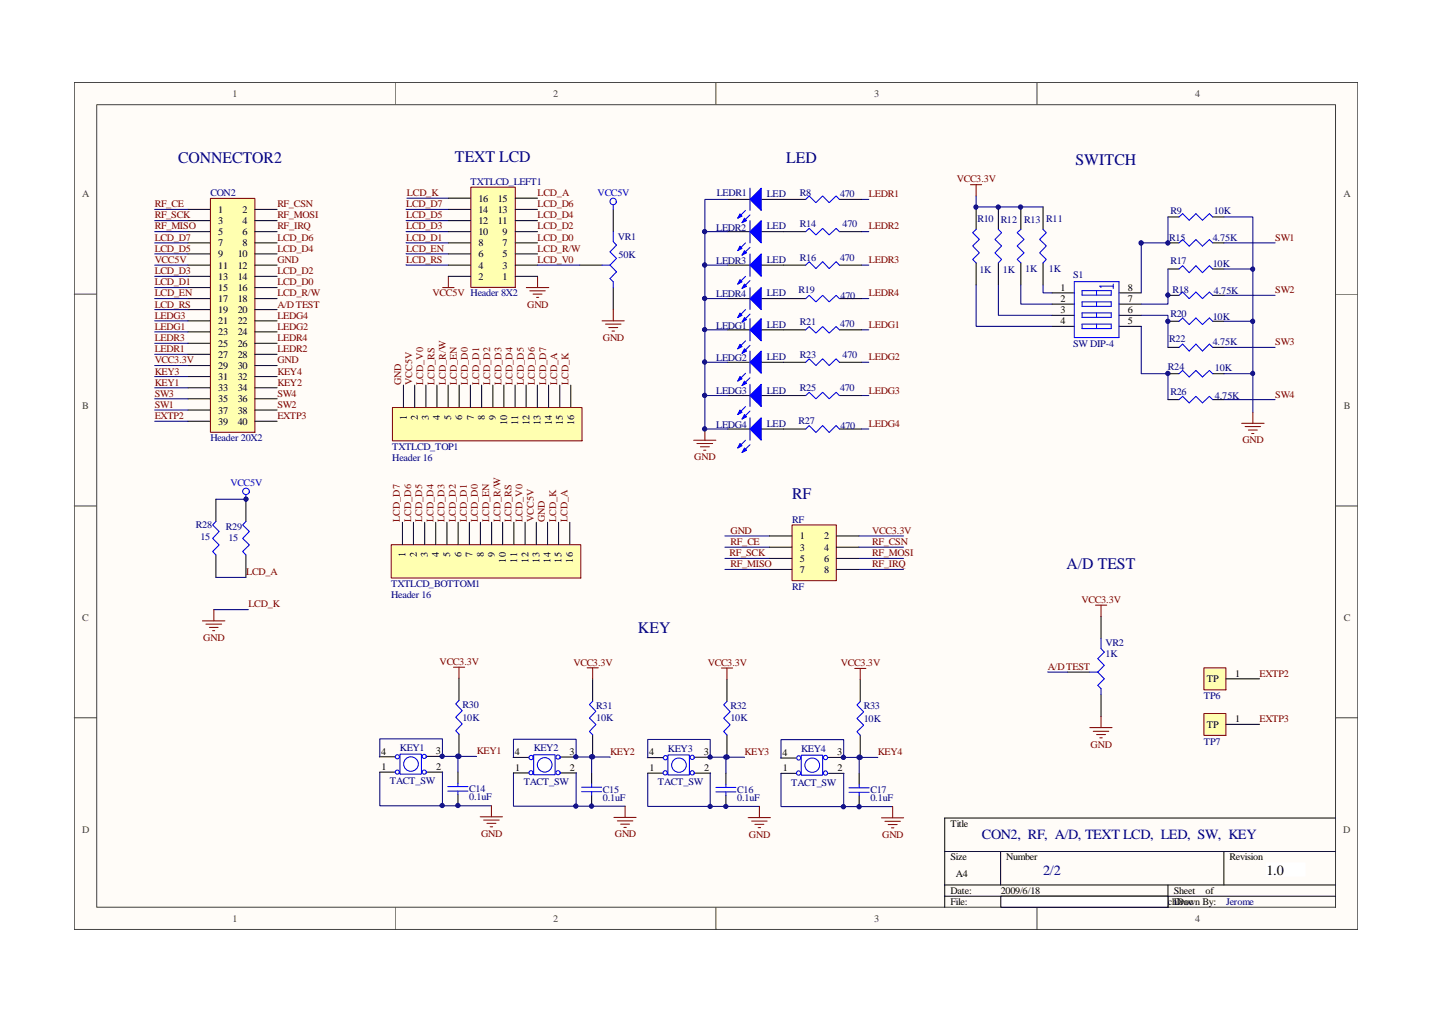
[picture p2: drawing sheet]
<svg xmlns="http://www.w3.org/2000/svg" width="297mm" height="210mm" viewBox="0 0 297 210" stroke-linecap="round" stroke-linejoin="round" font-family="sans-serif">
<path d="M15.4 17.1h266.2v175.7h-266.2z" fill="#fffcf8"/>
<path d="M15.4 17.1h266.2v175.7h-266.2z" fill="none" stroke="#404040" stroke-width=".21"/>
<path d="M20.1 21.8h256.9v166.4h-256.9z" fill="#fffcf8"/>
<g fill="none" stroke="#404040" stroke-width=".21">
<path d="M82 17.1v4.6M148.5 17.1v4.6M215.1 17.1v4.6M20.1 21.7h256.9v166.5h-256.9zM15.4 61h4.6M277 61h4.6M15.4 104.9h4.6M277 104.9h4.6M15.4 148.9h4.6M277 148.9h4.6M82 188.2v4.6M148.5 188.2v4.6"/>
<path d="M215.1 188.2v4.6"/>
</g>
<path d="M196 176.6h81M207.6 176.6v7M253.9 176.6v7M277 169.7h-81v18.5M196 183.6h81M196 185.9h81M242.3 183.6v4.6" fill="none" stroke="#000" stroke-width=".21"/>
<path d="M43.7 41.2h9.2v48.5h-9.2z" fill="#ffffb0"/>
<path d="M43.6 41.1h9.3v48.6h-9.3z" fill="none" stroke="#800000" stroke-width=".21"/>
<g fill="none" stroke="#000" stroke-width=".21">
<path d="M39 43.4h4.6M39 45.8h4.6M39 48h4.6M39 50.4h4.6M39 52.7h4.6M39 55h4.6M39 57.3h4.6M39 59.6h4.6M52.9 43.4h4.6M52.9 45.8h4.6M52.9 48h4.6M52.9 50.4h4.6"/>
<path d="M52.9 52.7h4.6M52.9 55h4.6M52.9 57.3h4.6M52.9 59.6h4.6M39 61.9h4.6M39 64.2h4.6M39 66.5h4.6M39 68.8h4.6M39 71.2h4.6M39 73.5h4.6M39 75.8h4.6M39 78.1h4.6"/>
<path d="M52.9 61.9h4.6M52.9 64.2h4.6M52.9 66.5h4.6M52.9 68.8h4.6M52.9 71.2h4.6M52.9 73.5h4.6M52.9 75.8h4.6M52.9 78.1h4.6M39 80.4h4.6M39 82.7h4.6M39 85h4.6M39 87.4h4.6"/>
<path d="M52.9 80.4h4.6M52.9 82.7h4.6M52.9 85h4.6M52.9 87.4h4.6M95.2 140.7v4.6M95.2 152.3v4.6M95 160.1v2.4M95 164.8v2.3"/>
</g>
<path d="M95.2 145.3l-.7 .7 1.4 1.4-1.4 1.4 1.4 1.4-1.4 1.4 .7 .7M92.9 163.2h4.2M92.9 164.1h4.2M95 162.5v.7M95 164.1v.7" fill="none" stroke="#00f" stroke-width=".21"/>
<path d="M78.8 160.1v7h23.1" fill="none" stroke="#000080" stroke-width=".21"/>
<path d="M83 156.4h4.4v4.2h-4.4z" fill-rule="evenodd" fill="#fff"/>
<g fill="none" stroke="#00f" stroke-width=".21">
<path d="M82.8 157a.42 .42 0 0 0-.6-.4 .42 .42 0 0 0 0 .8 .42 .42 0 0 0 .6-.4M83 156.4h4.4v4.2h-4.4zM88.4 156.9h.1M82.8 160.1h.1M88.4 160.1h.1"/>
<circle cx="88" cy="156.9" r=".44"/>
<circle cx="82.4" cy="160.1" r=".43"/>
<circle cx="88" cy="160.1" r=".44"/>
</g>
<path d="M78.7 157h3.2M88.5 156.9h3.3M78.8 160.1h3.2M88.6 160.1h3.2" fill="none" stroke="#000" stroke-width=".21"/>
<circle cx="85.3" cy="158.5" r="1.52" fill="#fff"/>
<g fill="none" stroke="#00f" stroke-width=".21">
<path d="M122.9 145.5l-.6 .6 1.3 1.4-1.3 1.4 1.3 1.4-1.3 1.4 .6 .7M120.6 163.3h4.2M120.6 164.2h4.2M122.7 162.6v.7M122.7 164.2v.7"/>
<circle cx="85.3" cy="158.5" r="1.52"/>
</g>
<path d="M95 156.9h-3.2v-3.7h-13l-.1 3.8M98.8 156.9h-3.8v3.2M91.8 160.1v7M106.5 160.3v6.9h23.2" fill="none" stroke="#000080" stroke-width=".21"/>
<path d="M122.9 140.8v4.7M122.9 152.4v4.6M122.7 160.3v2.3M122.7 164.9v2.3" fill="none" stroke="#000" stroke-width=".21"/>
<path d="M110.7 156.5h4.4v4.2h-4.4z" fill-rule="evenodd" fill="#fff"/>
<g fill="none" stroke="#00f" stroke-width=".21">
<path d="M110.6 157.1h.1M110.7 156.5h4.4v4.2h-4.4zM116.2 157.1h.1M110.6 160.3h.1M116.2 160.3h.1"/>
<circle cx="110.2" cy="157.1" r=".44"/>
<circle cx="115.8" cy="157" r=".44"/>
<circle cx="110.1" cy="160.3" r=".43"/>
<circle cx="115.8" cy="160.3" r=".44"/>
</g>
<path d="M106.5 157.1h3.1M116.2 157h3.3M106.5 160.3h3.2M116.4 160.3h3.1" fill="none" stroke="#000" stroke-width=".21"/>
<circle cx="113" cy="158.6" r="1.51" fill="#fff"/>
<g fill="none" stroke="#00f" stroke-width=".21">
<path d="M150.8 145.5l-.7 .7 1.4 1.4-1.4 1.4 1.4 1.3-1.4 1.4 .7 .7M148.5 163.3h4.2M148.5 164.3h4.2M150.6 162.6v.7M150.6 164.3v.7"/>
<circle cx="113" cy="158.6" r="1.51"/>
</g>
<path d="M122.7 157h-3.2v-3.7h-13v3.8M126.6 157.1l-3.9-.1v3.3M119.5 160.3v6.9M134.4 160.4v6.9h23.1" fill="none" stroke="#000080" stroke-width=".21"/>
<path d="M150.8 140.9v4.6M150.8 152.4v4.7M150.6 160.4v2.2M150.6 165v2.3" fill="none" stroke="#000" stroke-width=".21"/>
<path d="M138.6 156.6h4.4v4.1h-4.4z" fill-rule="evenodd" fill="#fff"/>
<g fill="none" stroke="#00f" stroke-width=".21">
<path d="M138.4 157.2a.44 .44 0 0 1-.5 .4 .44 .44 0 0 1-.3-.5 .44 .44 0 0 1 .4-.4l.4 .3 .1 .2M138.6 156.6h4.4v4.1h-4.4zM144 157.1h.1M138.4 160.3h.1M144 160.3h.1"/>
<circle cx="143.6" cy="157.1" r=".44"/>
<circle cx="138" cy="160.3" r=".44"/>
<circle cx="143.6" cy="160.3" r=".44"/>
</g>
<path d="M134.3 157.1h3.2M144.1 157.1h3.2M134.4 160.4h3.1M144.2 160.4h3.2" fill="none" stroke="#000" stroke-width=".21"/>
<circle cx="140.9" cy="158.7" r="1.5" fill="#fff"/>
<g fill="none" stroke="#00f" stroke-width=".21">
<path d="M178.4 145.5l-.6 .7 1.4 1.5-1.4 1.3 1.4 1.4-1.4 1.4 .6 .7M176.1 163.4h4.2M176.1 164.3h4.2M178.2 162.7v.7M178.2 164.3v.7"/>
<circle cx="140.9" cy="158.7" r="1.5"/>
</g>
<path d="M150.6 157.1h-3.3v-3.7h-12.9l-.1 3.7M154.4 157.1h-3.8v3.3M147.4 160.4l-.1 6.9M162 160.4v6.9h23.2" fill="none" stroke="#000080" stroke-width=".21"/>
<path d="M178.4 140.9v4.6M178.4 152.5v4.6M178.2 160.4v2.3M178.2 165v2.3" fill="none" stroke="#000" stroke-width=".21"/>
<path d="M166.2 156.6h4.4v4.2h-4.4z" fill-rule="evenodd" fill="#fff"/>
<g fill="none" stroke="#00f" stroke-width=".21">
<path d="M166.1 157.2h.1M166.2 156.6h4.4v4.2h-4.4zM171.7 157.1h.1M166.1 160.4h.1M171.7 160.4h.1"/>
<circle cx="165.6" cy="157.2" r=".43"/>
<circle cx="171.2" cy="157.1" r=".44"/>
<circle cx="165.6" cy="160.3" r=".44"/>
<circle cx="171.2" cy="160.3" r=".44"/>
</g>
<path d="M162 157.2h3.1M171.8 157.1h3.2M162 160.4h3.2M171.9 160.4h3.1" fill="none" stroke="#000" stroke-width=".21"/>
<circle cx="168.5" cy="158.7" r="1.51" fill="#fff"/>
<g fill="none" stroke="#00f" stroke-width=".21">
<path d="M124.9 55h1.6M126.5 55l1.4 1.4-1.4 1.4 .7 .7v1.1M127.2 42.5v.9M127.2 48v2.1l.7 .7-1.4 1.4 1.4 1.4-1.4 1.4M127.8 41.8h.1M167.1 41.4l.7-.8 1.4 1.4 1.4-1.4 1.4 1.4 1.4-1.4 .7 .8M167.1 48l.7-.6 1.4 1.3 1.4-1.3 1.4 1.3 1.4-1.3 .7 .6M167.1 55l.7-.7 1.4 1.4 1.4-1.4 1.4 1.4 1.4-1.4 .7 .7M202.5 47.6l-.7 .7 1.4 1.4-1.4 1.3 1.4 1.5-1.4 1.3 .7 .7M207.1 47.6l.7 .7-1.4 1.4 1.4 1.3-1.4 1.5 1.4 1.3-.7 .7M211.7 47.6l-.7 .7 1.4 1.4-1.4 1.3 1.4 1.5-1.4 1.3 .7 .7M216.4 47.6l.6 .7-1.4 1.4 1.4 1.3-1.4 1.5 1.4 1.3-.6 .7"/>
<path d="M222.8 58.4h9.3v11.6h-9.3zM230.9 59.4h-2.8l.3 .2M230.9 58.9v.9M244.6 45l.7-.7 1.4 1.4 1.4-1.4 1.3 1.4 1.5-1.4 .6 .7M244.6 55.8l.7-.7 1.4 1.5 1.4-1.5 1.3 1.5 1.5-1.5 .6 .7M244.6 50.4l.7-.7 1.4 1.4 1.4-1.4 1.3 1.4 1.5-1.4 .6 .7M167.1 61.9l.7-.6 1.4 1.3 1.4-1.3 1.4 1.3 1.4-1.3 .7 .6M167.1 68.4l.7-.7 1.4 1.4 1.4-1.4 1.4 1.4 1.4-1.4 .7 .7M167.1 75.1l.7-.7 1.4 1.4 1.4-1.4 1.4 1.4 1.4-1.4 .7 .7M224.4 60.3h6.1v.9h-6.1zM224.4 62.6h6.1v.9h-6.1zM224.4 64.9h6.1v.9h-6.1z"/>
<path d="M224.4 67.2h6.1v1h-6.1zM227.5 60.3v.9M227.5 62.6v.9M227.5 64.9v.9M227.5 67.2v1M244.6 77.5l.7-.7 1.4 1.4 1.4-1.4 1.3 1.4 1.5-1.4 .6 .7M244.6 72.1l.7-.7 1.4 1.4 1.4-1.4 1.3 1.4 1.5-1.4 .6 .7M244.6 66.6l.7-.6 1.4 1.3 1.4-1.3 1.3 1.3 1.5-1.3 .6 .6M244.6 61.3l.7-.7 1.4 1.3 1.4-1.3 1.3 1.3 1.5-1.3 .6 .7M167.1 82l.7-.6 1.4 1.3 1.4-1.3 1.4 1.3 1.4-1.3 .7 .6M167.1 89l.7-.7 1.4 1.4 1.4-1.4 1.4 1.4 1.4-1.4 .7 .7M244.6 82.9l.7-.7 1.4 1.4 1.4-1.4 1.3 1.4 1.5-1.4 .6 .7"/>
<path d="M226.1 139.4h1.6M227.7 139.4l1.4 1.4-1.4 1.4 .7 .6v1.2M228.4 132.5v2l.7 .8-1.4 1.3 1.4 1.4-1.4 1.4"/>
<circle cx="127.2" cy="41.8" r=".67"/>
<circle cx="168.5" cy="158.7" r="1.51"/>
</g>
<g fill="none" stroke="#000080" stroke-width=".21">
<path d="M32.1 55h6.9M32.1 43.4h6.9M32.1 45.8h6.9M32.1 48h6.9M32.1 50.4h6.9M32.1 52.7h6.9M32.1 57.3h6.9M32.1 59.6h6.9M84.2 45.7l8.8 .1M84.2 48h8.8M84.2 50.3l8.8 .1M84.2 52.6l8.8 .1"/>
<path d="M84.2 54.9l8.8 .1M178.7 55h1.5M178.7 48h1.5M178.7 41.4h1.5M202.5 40.6v2.3h13.9M32.1 75.8h6.9M32.1 71.2h6.9M32.1 73.5h6.9M32.1 78.1h6.9M32.1 61.9h6.9M32.1 64.2h6.9M32.1 66.5h6.9"/>
<path d="M32.1 68.8h6.9M178.7 61.9h1.5M178.7 68.4h1.5M178.7 75.1h1.5M32.1 80.4h6.9M32.1 82.7h6.9M32.1 85h6.9M178.7 82h1.5M178.7 89h1.5M217.3 139.4h4.1M178.2 157.1h-3.2v-3.7h-13v3.8M182.1 157.1h-3.9v3.3"/>
<path d="M175 160.4v6.9"/>
</g>
<g fill="none" stroke="#800000" stroke-width=".21">
<path d="M201.3 38.3h2.3M202.5 38.3v2.3M91.8 59.6h2.4M93 57.3v2.3M109.2 59.6h4.6M111.5 57.3v2.3M109.9 60.3h3.2M110.6 61h1.8M111.3 61.7h.5M124.9 66.5h4.6M125.6 67.2h3.2M126.3 67.9h1.8"/>
<path d="M127 68.7h.5M127.2 64.2v2.3M143.9 91.3h4.6M144.6 92h3.2M145.3 92.7h1.8M146 93.4h.4M146.2 89v2.3M257.6 87.8h4.6M258.3 88.5h3.2M258.9 89.2h1.9M259.6 89.9h.5M259.9 85.5v2.3"/>
<path d="M94.1 138.4h2.3M95.2 138.4v2.3M121.8 138.5h2.3M122.9 138.5v2.3M149.6 138.6h2.4M150.8 138.6v2.3M177.3 138.6h2.3M178.4 138.6v2.3M227.2 125.5h2.4M228.4 125.5v2.3M226.1 150.9h4.6M226.8 151.7h3.2"/>
<path d="M227.5 152.4h1.8M228.1 153h.5M228.4 148.6v2.3M99.6 169.4h4.6M100.3 170.1h3.2M101 170.8h1.9M101.7 171.5h.5M101.9 167.1v2.3M127.3 169.5h4.6M128.1 170.3h3.2M128.7 170.9h1.9M129.4 171.6h.5"/>
<path d="M129.7 167.2v2.3M155.2 169.6h4.6M155.9 170.3h3.2M156.6 171h1.9M157.3 171.7h.5M157.5 167.3v2.3M182.8 169.6h4.6M183.6 170.3h3.2M184.2 171h1.9M184.9 171.7h.5M185.2 167.3v2.3"/>
</g>
<g fill="none" stroke="#000" stroke-width=".21">
<path d="M120.3 55h4.6M127.2 43.4v4.6M127.2 59.6v4.6M162.5 55h4.6M162.5 41.4h4.6M162.5 48h4.6M174.1 55h4.6M174.1 41.4h4.6M174.1 48h4.6M202.5 42.9v4.7M202.5 54.5v4.6M207.1 42.9v4.7"/>
<path d="M207.1 54.5v4.6M211.7 42.9v4.7M211.7 54.5v4.6M216.4 42.9v4.7M216.4 54.5v4.6M242.3 45h2.3M242.3 55.8h2.3M242.3 50.4h2.3M251.5 45h2.4M251.5 55.8h2.4M251.5 50.4h2.4M162.5 61.9h4.6"/>
<path d="M162.5 68.4h4.6M162.5 75.1h4.6M174.1 61.9h4.6M174.1 68.4h4.6M174.1 75.1h4.6M218.2 60.7h4.6M218.2 63.1h4.6M218.2 65.4h4.6M218.2 67.7h4.6M232.1 60.7h4.6M232.1 63.1h4.6M232.1 65.4h4.6"/>
<path d="M232.1 67.7h4.6M242.3 77.5h2.3M242.3 72.1h2.3M242.3 66.6h2.3M242.3 61.3h2.3M251.5 77.5h2.4M251.5 72.1h2.4M251.5 66.6h2.4M251.5 61.3h2.4M162.5 82h4.6M162.5 89h4.6M174.1 82h4.6"/>
<path d="M174.1 89h4.6M242.3 82.9h2.3M251.5 82.9h2.4M221.4 139.4h4.7M228.4 127.8v4.7M228.4 144v4.6"/>
</g>
<path d="M249.8 138.6h4.5v4.5h-4.5z" fill="#ffffb0"/>
<path d="M249.7 138.5h4.6v4.6h-4.6z" fill="none" stroke="#800000" stroke-width=".21"/>
<path d="M254.3 140.8h7" fill="none" stroke="#000" stroke-width=".21"/>
<path d="M249.8 148h4.5v4.5h-4.5z" fill="#ffffb0"/>
<path d="M249.7 148h4.6v4.5h-4.6z" fill="none" stroke="#800000" stroke-width=".21"/>
<path d="M254.3 150.2h7" fill="none" stroke="#000" stroke-width=".21"/>
<g fill="none" stroke="#000080" stroke-width=".21">
<path d="M202.5 59.1v8.6h15.7M207.1 59.1v6.3h11.1M211.7 59.1v4h6.5M216.4 59.1v1.6h1.8M236.7 50.4v10.3M242.3 45v5.4h-5.6v-.5M242.3 55.8v7.3h-5.6M253.9 45h6v10.8M253.9 55.8h6v10.8M253.9 50.4h10.6M236.7 67.7v9.8h5.6v5.4M236.7 65.4h5.6v6.7"/>
<path d="M253.9 66.6h6v10.9M253.9 77.5h6v8M253.9 61.3h10.6M253.9 72.1h10.6M32.1 87.4h6.9M253.9 82.9h10.6"/>
</g>
<path d="M97.7 38.9h9.2v20.7h-9.2z" fill="#ffffb0"/>
<path d="M97.7 38.8h9.2v20.8h-9.2z" fill="none" stroke="#800000" stroke-width=".21"/>
<g fill="none" stroke="#000" stroke-width=".21">
<path d="M93 57.3h4.6M93 55h4.6M93 52.7h4.6M93 50.4h4.6M93 48h4.6M93 45.8h4.6M93 43.4h4.6M93 41.1h4.6M106.9 57.3h4.6M106.9 55h4.6M106.9 52.7h4.6M106.9 50.4h4.6"/>
<path d="M106.9 48h4.6M106.9 45.8h4.6M106.9 43.4h4.6M106.9 41.1h4.6M51 103.5v4.7M51 115.1v4.7"/>
</g>
<path d="M84.2 43.4h8.8M111.5 55h8.8" fill="none" stroke="#000080" stroke-width=".21"/>
<g fill="none" stroke="#00f" stroke-width=".21">
<path d="M51 108.2l-.7 .7 1.4 1.3-1.4 1.5 1.4 1.3-1.4 1.4 .7 .7M51 102.6v.9M51.7 101.9h.1"/>
<circle cx="51" cy="101.9" r=".68"/>
</g>
<path d="M81.4 84.6h39.3v6.8h-39.3z" fill="#ffffb0"/>
<path d="M81.4 84.5h39.3v6.9h-39.3z" fill="none" stroke="#800000" stroke-width=".21"/>
<g fill="none" stroke="#000" stroke-width=".21">
<path d="M83.7 79.9v4.6M86 79.9v4.6M88.3 79.9v4.6M90.6 79.9v4.6M93 79.9v4.6M95.2 79.9v4.6M97.6 79.9v4.6M99.9 79.9v4.6M102.2 79.9v4.6M104.5 79.9v4.6M106.8 79.9v4.6M109.1 79.9v4.6"/>
<path d="M111.5 79.9v4.6M113.8 79.9v4.6M116.1 79.9v4.6M118.4 79.9v4.6"/>
</g>
<path d="M81.2 113h39.3v6.9h-39.3z" fill="#ffffb0"/>
<path d="M81.1 113h39.4v6.9h-39.4z" fill="none" stroke="#800000" stroke-width=".21"/>
<g fill="none" stroke="#000" stroke-width=".21">
<path d="M151 41.4h4.6M157.9 41.4h4.6M44.8 103.5v4.7M44.8 115.1v4.7M83.5 108.3v4.6M85.8 108.3v4.6M88.1 108.3v4.6M90.4 108.3v4.6M92.7 108.3v4.6M95 108.3v4.6M97.4 108.3v4.6M99.6 108.3v4.6"/>
<path d="M102 108.3v4.6M104.3 108.3v4.6M106.6 108.3v4.6M108.9 108.3v4.6M111.2 108.3v4.6M113.6 108.3v4.6M115.9 108.3v4.6M118.2 108.3v4.6"/>
</g>
<path d="M44.8 108.2l-.7 .7 1.4 1.3-1.4 1.5 1.4 1.3-1.4 1.4 .7 .7" fill="none" stroke="#00f" stroke-width=".21"/>
<path d="M155.6 41.4l2.3-2.4v4.6z" fill="#00f"/>
<path d="M154.6 43.6l-1.6 1.7M155.6 41.4l2.3-2.4v4.6zM155.6 44.6l-1.7 1.6" fill="none" stroke="#00f" stroke-width=".21"/>
<path d="M153.5 44.4l.4 .4-.9 .5z" fill="#00f"/>
<path d="M153.5 44.4l.4 .4-.9 .5z" fill="none" stroke="#00f" stroke-width=".21"/>
<path d="M154.4 45.3l.5 .5-1 .4z" fill="#00f"/>
<path d="M155.6 39v4.6M154.4 45.3l.5 .5-1 .4z" fill="none" stroke="#00f" stroke-width=".21"/>
<path d="M151 48h4.6M157.9 48h4.6" fill="none" stroke="#000" stroke-width=".21"/>
<path d="M155.6 48l2.3-2.2v4.6z" fill="#00f"/>
<path d="M154.6 50.4l-1.6 1.6M155.6 48l2.3-2.2v4.6zM155.6 51.3l-1.7 1.6" fill="none" stroke="#00f" stroke-width=".21"/>
<path d="M153.5 51.1l.4 .4-.9 .5z" fill="#00f"/>
<path d="M153.5 51.1l.4 .4-.9 .5z" fill="none" stroke="#00f" stroke-width=".21"/>
<path d="M154.4 52l.5 .5-1 .4z" fill="#00f"/>
<path d="M154.4 52l.5 .5-1 .4zM155.6 45.8v4.6" fill="none" stroke="#00f" stroke-width=".21"/>
<path d="M151 55h4.6M157.9 55h4.6" fill="none" stroke="#000" stroke-width=".21"/>
<path d="M155.6 55l2.3-2.3v4.6z" fill="#00f"/>
<path d="M154.6 57.3l-1.6 1.6M155.6 55l2.3-2.3v4.6zM155.6 58.2l-1.7 1.6" fill="none" stroke="#00f" stroke-width=".21"/>
<path d="M153.5 58l.4 .5-.9 .4z" fill="#00f"/>
<path d="M153.5 58l.4 .5-.9 .4z" fill="none" stroke="#00f" stroke-width=".21"/>
<path d="M154.4 58.9l.5 .5-1 .4z" fill="#00f"/>
<path d="M154.4 58.9l.5 .5-1 .4zM155.6 52.7v4.6" fill="none" stroke="#00f" stroke-width=".21"/>
<path d="M151 61.9h4.6M157.9 61.9h4.6" fill="none" stroke="#000" stroke-width=".21"/>
<path d="M155.6 61.9l2.3-2.3v4.6z" fill="#00f"/>
<path d="M154.6 64.2l-1.6 1.7M155.6 61.9l2.3-2.3v4.6zM155.6 65.2l-1.7 1.6" fill="none" stroke="#00f" stroke-width=".21"/>
<path d="M153.5 64.9l.4 .5-.9 .5z" fill="#00f"/>
<path d="M153.5 64.9l.4 .5-.9 .5z" fill="none" stroke="#00f" stroke-width=".21"/>
<path d="M154.4 65.9l.5 .4-1 .5z" fill="#00f"/>
<path d="M155.6 59.6v4.6M154.4 65.9l.5 .4-1 .5z" fill="none" stroke="#00f" stroke-width=".21"/>
<path d="M151 68.4h4.6M157.9 68.4h4.6" fill="none" stroke="#000" stroke-width=".21"/>
<path d="M155.6 68.4l2.3-2.3v4.6z" fill="#00f"/>
<path d="M154.6 70.7l-1.6 1.6M155.6 68.4l2.3-2.3v4.6zM155.6 71.6l-1.7 1.7" fill="none" stroke="#00f" stroke-width=".21"/>
<path d="M153.5 71.4l.4 .5-.9 .4z" fill="#00f"/>
<path d="M153.5 71.4l.4 .5-.9 .4z" fill="none" stroke="#00f" stroke-width=".21"/>
<path d="M154.4 72.3l.5 .5-1 .5z" fill="#00f"/>
<path d="M154.4 72.3l.5 .5-1 .5zM155.6 66.1v4.6" fill="none" stroke="#00f" stroke-width=".21"/>
<path d="M151 75.1h4.6M157.9 75.1h4.6" fill="none" stroke="#000" stroke-width=".21"/>
<path d="M155.6 75.1l2.3-2.3v4.6z" fill="#00f"/>
<path d="M154.6 77.4l-1.6 1.6M155.6 75.1l2.3-2.3v4.6zM155.6 78.4l-1.7 1.6" fill="none" stroke="#00f" stroke-width=".21"/>
<path d="M153.5 78.1l.4 .5-.9 .4z" fill="#00f"/>
<path d="M153.5 78.1l.4 .5-.9 .4z" fill="none" stroke="#00f" stroke-width=".21"/>
<path d="M154.4 79l.5 .5-1 .5z" fill="#00f"/>
<path d="M154.4 79l.5 .5-1 .5zM155.6 72.8v4.6" fill="none" stroke="#00f" stroke-width=".21"/>
<path d="M151 82h4.6M157.9 82h4.6" fill="none" stroke="#000" stroke-width=".21"/>
<path d="M155.6 82l2.3-2.3v4.6z" fill="#00f"/>
<path d="M154.6 84.3l-1.6 1.7M155.6 82l2.3-2.3v4.6zM155.6 85.3l-1.7 1.6" fill="none" stroke="#00f" stroke-width=".21"/>
<path d="M153.5 85l.4 .5-.9 .5z" fill="#00f"/>
<path d="M153.5 85l.4 .5-.9 .5z" fill="none" stroke="#00f" stroke-width=".21"/>
<path d="M154.4 86l.5 .4-1 .5z" fill="#00f"/>
<path d="M155.6 79.7v4.6M154.4 86l.5 .4-1 .5z" fill="none" stroke="#00f" stroke-width=".21"/>
<path d="M151 89h4.6M157.9 89h4.6" fill="none" stroke="#000" stroke-width=".21"/>
<path d="M155.6 89l2.3-2.3v4.6z" fill="#00f"/>
<path d="M154.6 91.3l-1.6 1.6M155.6 89l2.3-2.3v4.6zM155.6 92.2l-1.7 1.7" fill="none" stroke="#00f" stroke-width=".21"/>
<path d="M153.5 92l.4 .5-.9 .4z" fill="#00f"/>
<path d="M153.5 92l.4 .5-.9 .4z" fill="none" stroke="#00f" stroke-width=".21"/>
<path d="M154.4 92.9l.5 .5-1 .5z" fill="#00f"/>
<path d="M154.4 92.9l.5 .5-1 .5zM155.6 86.7v4.6" fill="none" stroke="#00f" stroke-width=".21"/>
<path d="M146.2 48h4.8M146.2 55h4.8M151 41.4h-4.8v33.7h4.8M146.2 75.1v6.9h4.8M146.2 61.9h4.8M146.2 68.4h4.8M146.2 82v7h4.8M150.4 111.2h9.2M150.4 113.5h9.2M150.4 115.8h9.2M150.4 118.1h9.2" fill="none" stroke="#000080" stroke-width=".21"/>
<path d="M164.3 108.9h9.2v11.5h-9.2z" fill="#ffffb0"/>
<path d="M164.3 108.9h9.2v11.5h-9.2zM42 128.8h4.6M42.7 129.5h3.3M43.4 130.1h1.9M44.1 130.8h.4M44.4 126.4v2.4" fill="none" stroke="#800000" stroke-width=".21"/>
<path d="M159.6 111.2h4.6M159.6 113.5h4.6M159.6 115.8h4.6M159.6 118.1h4.6M173.5 111.2h4.7M173.5 113.5h4.7M173.5 115.8h4.7M173.5 118.1h4.7" fill="none" stroke="#000" stroke-width=".21"/>
<path d="M84.4 41.1h8.6M44.8 119.8h6.2M44.8 103.5h6.2M178.2 111.2h9.2M178.2 113.5h9.2M178.2 115.8h9.2M178.2 118.1h9.2M44.4 126.4h7.1" fill="none" stroke="#000080" stroke-width=".21"/>
<path d="M262.7 179h8v2.7h-8z" fill="#fff"/>
<path d="M262.7 179h8v2.7h-8z" fill="none" stroke="#fff" stroke-width=".21"/>
<path d="M207.6 185.9h34.7v2.3h-34.7z" fill="#fff"/>
<path d="M207.6 185.9h34.7v2.3h-34.7z" fill="none" stroke="#000" stroke-width=".21"/>
<circle cx="51" cy="103.5" r=".44" fill="#000080"/>
<circle cx="51" cy="103.5" r=".44" fill="none" stroke="#000080" stroke-width=".21"/>
<circle cx="91.7" cy="156.9" r=".44" fill="#000080"/>
<circle cx="91.7" cy="156.9" r=".44" fill="none" stroke="#000080" stroke-width=".21"/>
<circle cx="91.7" cy="167.1" r=".44" fill="#000080"/>
<circle cx="91.7" cy="167.1" r=".44" fill="none" stroke="#000080" stroke-width=".21"/>
<circle cx="95" cy="167.1" r=".44" fill="#000080"/>
<circle cx="95" cy="167.1" r=".44" fill="none" stroke="#000080" stroke-width=".21"/>
<circle cx="95" cy="156.9" r=".44" fill="#000080"/>
<circle cx="95" cy="156.9" r=".44" fill="none" stroke="#000080" stroke-width=".21"/>
<circle cx="95.2" cy="156.9" r=".45" fill="#000080"/>
<circle cx="95.2" cy="156.9" r=".45" fill="none" stroke="#000080" stroke-width=".21"/>
<circle cx="119.5" cy="157" r=".43" fill="#000080"/>
<circle cx="119.5" cy="157" r=".43" fill="none" stroke="#000080" stroke-width=".21"/>
<circle cx="119.4" cy="167.2" r=".44" fill="#000080"/>
<circle cx="119.4" cy="167.2" r=".44" fill="none" stroke="#000080" stroke-width=".21"/>
<circle cx="122.7" cy="167.2" r=".44" fill="#000080"/>
<circle cx="122.7" cy="167.2" r=".44" fill="none" stroke="#000080" stroke-width=".21"/>
<circle cx="122.7" cy="157" r=".43" fill="#000080"/>
<circle cx="122.7" cy="157" r=".43" fill="none" stroke="#000080" stroke-width=".21"/>
<circle cx="122.9" cy="157" r=".43" fill="#000080"/>
<circle cx="122.9" cy="157" r=".43" fill="none" stroke="#000080" stroke-width=".21"/>
<circle cx="146.2" cy="89" r=".44" fill="#000080"/>
<circle cx="146.2" cy="89" r=".44" fill="none" stroke="#000080" stroke-width=".21"/>
<circle cx="146.2" cy="82" r=".44" fill="#000080"/>
<circle cx="146.2" cy="82" r=".44" fill="none" stroke="#000080" stroke-width=".21"/>
<circle cx="146.2" cy="75.1" r=".44" fill="#000080"/>
<circle cx="146.2" cy="75.1" r=".44" fill="none" stroke="#000080" stroke-width=".21"/>
<circle cx="146.2" cy="68.4" r=".43" fill="#000080"/>
<circle cx="146.2" cy="68.4" r=".43" fill="none" stroke="#000080" stroke-width=".21"/>
<circle cx="146.2" cy="61.9" r=".43" fill="#000080"/>
<circle cx="146.2" cy="61.9" r=".43" fill="none" stroke="#000080" stroke-width=".21"/>
<circle cx="146.2" cy="55" r=".44" fill="#000080"/>
<circle cx="146.2" cy="55" r=".44" fill="none" stroke="#000080" stroke-width=".21"/>
<circle cx="146.2" cy="48" r=".44" fill="#000080"/>
<circle cx="146.2" cy="48" r=".44" fill="none" stroke="#000080" stroke-width=".21"/>
<circle cx="147.3" cy="157" r=".43" fill="#000080"/>
<circle cx="147.3" cy="157" r=".43" fill="none" stroke="#000080" stroke-width=".21"/>
<circle cx="147.3" cy="167.3" r=".43" fill="#000080"/>
<circle cx="147.3" cy="167.3" r=".43" fill="none" stroke="#000080" stroke-width=".21"/>
<circle cx="150.6" cy="167.3" r=".43" fill="#000080"/>
<circle cx="150.6" cy="167.3" r=".43" fill="none" stroke="#000080" stroke-width=".21"/>
<circle cx="150.6" cy="157" r=".43" fill="#000080"/>
<circle cx="150.6" cy="157" r=".43" fill="none" stroke="#000080" stroke-width=".21"/>
<circle cx="150.8" cy="157" r=".44" fill="#000080"/>
<circle cx="150.8" cy="157" r=".44" fill="none" stroke="#000080" stroke-width=".21"/>
<circle cx="174.9" cy="157.1" r=".44" fill="#000080"/>
<circle cx="174.9" cy="157.1" r=".44" fill="none" stroke="#000080" stroke-width=".21"/>
<circle cx="174.9" cy="167.3" r=".44" fill="#000080"/>
<circle cx="174.9" cy="167.3" r=".44" fill="none" stroke="#000080" stroke-width=".21"/>
<circle cx="178.2" cy="167.3" r=".44" fill="#000080"/>
<circle cx="178.2" cy="167.3" r=".44" fill="none" stroke="#000080" stroke-width=".21"/>
<circle cx="178.2" cy="157.1" r=".44" fill="#000080"/>
<circle cx="178.2" cy="157.1" r=".44" fill="none" stroke="#000080" stroke-width=".21"/>
<circle cx="178.4" cy="157.1" r=".45" fill="#000080"/>
<circle cx="178.4" cy="157.1" r=".45" fill="none" stroke="#000080" stroke-width=".21"/>
<circle cx="202.4" cy="42.9" r=".44" fill="#000080"/>
<circle cx="202.4" cy="42.9" r=".44" fill="none" stroke="#000080" stroke-width=".21"/>
<circle cx="207.1" cy="42.9" r=".44" fill="#000080"/>
<circle cx="207.1" cy="42.9" r=".44" fill="none" stroke="#000080" stroke-width=".21"/>
<circle cx="211.7" cy="42.9" r=".44" fill="#000080"/>
<circle cx="211.7" cy="42.9" r=".44" fill="none" stroke="#000080" stroke-width=".21"/>
<circle cx="236.7" cy="50.4" r=".45" fill="#000080"/>
<circle cx="236.7" cy="50.4" r=".45" fill="none" stroke="#000080" stroke-width=".21"/>
<circle cx="242.3" cy="77.4" r=".44" fill="#000080"/>
<circle cx="242.3" cy="77.4" r=".44" fill="none" stroke="#000080" stroke-width=".21"/>
<circle cx="242.2" cy="66.6" r=".45" fill="#000080"/>
<circle cx="242.2" cy="66.6" r=".45" fill="none" stroke="#000080" stroke-width=".21"/>
<circle cx="242.3" cy="61.2" r=".44" fill="#000080"/>
<circle cx="242.3" cy="61.2" r=".44" fill="none" stroke="#000080" stroke-width=".21"/>
<circle cx="242.2" cy="50.4" r=".45" fill="#000080"/>
<circle cx="242.2" cy="50.4" r=".45" fill="none" stroke="#000080" stroke-width=".21"/>
<circle cx="259.8" cy="77.4" r=".43" fill="#000080"/>
<circle cx="259.8" cy="77.4" r=".43" fill="none" stroke="#000080" stroke-width=".21"/>
<circle cx="259.8" cy="66.6" r=".43" fill="#000080"/>
<circle cx="259.8" cy="66.6" r=".43" fill="none" stroke="#000080" stroke-width=".21"/>
<circle cx="259.8" cy="55.8" r=".43" fill="#000080"/>
<circle cx="259.8" cy="55.8" r=".43" fill="none" stroke="#000080" stroke-width=".21"/>
<g font-size="3.3" fill="#000080">
<text x="37" y="33.8">CONNECTOR2</text>
<text x="94.4" y="33.5">TEXT LCD</text>
<text x="163.1" y="33.8">LED</text>
<text x="223.1" y="34.3">SWITCH</text>
<text x="164.3" y="103.5">RF</text>
<text x="221.2" y="118">A/D TEST</text>
<text x="132.3" y="131.2">KEY</text>
</g>
<g font-size="2.9" fill="#000080">
<text x="203.7" y="174.1">CON2, RF, A/D, TEXT LCD, LED, SW, KEY</text>
<text x="216.4" y="181.5">2/2</text>
</g>
<text font-size="2.9" x="262.7" y="181.5">1.0</text>
<g font-size="2.1" fill="#404040">
<text x="48.2" y="20.1">1</text>
<text x="114.8" y="20.1">2</text>
<text x="181.4" y="20.1">3</text>
<text x="247.9" y="20.1">4</text>
<text x="17" y="40.9">A</text>
<text x="278.7" y="40.9">A</text>
<text x="17.1" y="84.8">B</text>
<text x="278.7" y="84.8">B</text>
<text x="17.1" y="128.7">C</text>
<text x="278.7" y="128.7">C</text>
<text x="17" y="172.7">D</text>
<text x="278.6" y="172.7">D</text>
<text x="48.2" y="191.2">1</text>
<text x="114.8" y="191.2">2</text>
<text x="181.4" y="191.2">3</text>
<text x="247.9" y="191.2">4</text>
</g>
<g font-size="2.1" fill="#000080">
<text x="43.6" y="40.6">CON2</text>
<text x="97.6" y="38.4">TXTLCD_LEFT1</text>
<text x="148.7" y="40.6">LEDR1</text>
<text x="159" y="40.9">LED</text>
<text x="165.9" y="40.6">R8</text>
<text x="174.2" y="40.8">470</text>
<text x="148.5" y="47.8">LEDR2</text>
<text x="159" y="47.6">LED</text>
<text x="165.9" y="47.1">R14</text>
<text x="174.7" y="47.1">470</text>
<text x="202.7" y="46">R10</text>
<text x="207.6" y="46.2">R12</text>
<text x="212.4" y="46.2">R13</text>
<text x="217" y="46">R11</text>
<text x="242.8" y="44.4">R9</text>
<text x="251.8" y="44.3">10K</text>
<text x="128.1" y="49.7">VR1</text>
<text x="128.3" y="53.6">50K</text>
<text x="242.5" y="49.9">R15</text>
<text x="251.6" y="50">4.75K</text>
<text x="148.5" y="54.8">LEDR3</text>
<text x="159" y="54.5">LED</text>
<text x="165.9" y="54.1">R16</text>
<text x="174.2" y="54.1">470</text>
<text x="203.2" y="56.6">1K</text>
<text x="208" y="56.6">1K</text>
<text x="212.6" y="56.4">1K</text>
<text x="217.5" y="56.4">1K</text>
<text x="222.6" y="57.7">S1</text>
<text x="242.8" y="54.7">R17</text>
<text x="251.6" y="55.4">10K</text>
<text x="148.5" y="61.7">LEDR4</text>
<text x="159" y="61.5">LED</text>
<text x="165.6" y="60.7">R19</text>
<text x="174.4" y="61.9">470</text>
<text x="242.8" y="65.8">R20</text>
<text x="243.2" y="60.7">R18</text>
<text x="251.8" y="61">4.75K</text>
<text x="148.5" y="68.2">LEDG1</text>
<text x="159" y="67.9">LED</text>
<text x="165.9" y="67.5">R21</text>
<text x="174.2" y="67.8">470</text>
<text x="242.5" y="71">R22</text>
<text x="251.6" y="71.6">4.75K</text>
<text x="251.6" y="66.3">10K</text>
<text x="148.5" y="74.9">LEDG2</text>
<text x="159" y="74.6">LED</text>
<text x="165.9" y="74.2">R23</text>
<text x="174.7" y="74.2">470</text>
<text x="222.6" y="72.1">SW DIP-4</text>
<text x="242.3" y="76.7">R24</text>
<text x="252" y="77">10K</text>
<text x="148.5" y="81.8">LEDG3</text>
<text x="159" y="81.6">LED</text>
<text x="165.9" y="81.1">R25</text>
<text x="174.2" y="81.1">470</text>
<text x="242.8" y="82">R26</text>
<text x="252" y="82.7">4.75K</text>
<text x="148.5" y="88.8">LEDG4</text>
<text x="159" y="88.5">LED</text>
<text x="165.6" y="87.8">R27</text>
<text x="174.4" y="89">470</text>
<text x="43.6" y="91.5">Header 20X2</text>
<text x="81.4" y="93.3">TXTLCD_TOP1</text>
<text x="81.4" y="95.6">Header 16</text>
<text x="40.6" y="109.6">R28</text>
<text x="41.6" y="112.1">15</text>
<text x="46.9" y="109.9">R29</text>
<text x="47.4" y="112.2">15</text>
<text x="164.3" y="108.4">RF</text>
<text x="81.1" y="121.7">TXTLCD_BOTTOM1</text>
<text x="81.1" y="124.1">Header 16</text>
<text x="164.3" y="122.3">RF</text>
<text x="229.3" y="134.1">VR2</text>
<text x="229.3" y="136.4">1K</text>
<text x="95.9" y="146.9">R30</text>
<text x="95.9" y="149.5">10K</text>
<text x="123.7" y="147.1">R31</text>
<text x="123.7" y="149.6">10K</text>
<text x="151.5" y="147.1">R32</text>
<text x="151.5" y="149.6">10K</text>
<text x="179.2" y="147.2">R33</text>
<text x="179.2" y="149.7">10K</text>
<text x="249.7" y="144.9">TP6</text>
<text x="83" y="155.8">KEY1</text>
<text x="110.7" y="155.9">KEY2</text>
<text x="138.6" y="156">KEY3</text>
<text x="166.2" y="156">KEY4</text>
<text x="249.7" y="154.4">TP7</text>
<text x="80.9" y="162.7">TACT_SW</text>
<text x="97.3" y="164.3">C14</text>
<text x="97.3" y="165.9">0.1uF</text>
<text x="108.6" y="162.9">TACT_SW</text>
<text x="125" y="164.5">C15</text>
<text x="125" y="166.1">0.1uF</text>
<text x="136.5" y="162.9">TACT_SW</text>
<text x="152.9" y="164.5">C16</text>
<text x="152.9" y="166.1">0.1uF</text>
<text x="164.1" y="162.9">TACT_SW</text>
<text x="180.5" y="164.5">C17</text>
<text x="180.5" y="166.2">0.1uF</text>
<text x="254.3" y="187.7">Jerome</text>
</g>
<g font-size="2.1" fill="#800000">
<text x="84.4" y="40.6">LCD_K</text>
<text x="111.5" y="40.6">LCD_A</text>
<text x="180.3" y="40.9">LEDR1</text>
<text x="198.5" y="37.8">VCC3.3V</text>
<text x="32.1" y="43">RF_CE</text>
<text x="32.1" y="45.3">RF_SCK</text>
<text x="32.1" y="47.6">RF_MISO</text>
<text x="57.5" y="43">RF_CSN</text>
<text x="57.5" y="45.3">RF_MOSI</text>
<text x="57.5" y="47.6">RF_IRQ</text>
<text x="84.3" y="47.6">LCD_D3</text>
<text x="84.3" y="45.3">LCD_D5</text>
<text x="84.3" y="42.9">LCD_D7</text>
<text x="111.5" y="47.6">LCD_D2</text>
<text x="111.5" y="45.3">LCD_D4</text>
<text x="111.5" y="43">LCD_D6</text>
<text x="180.3" y="47.6">LEDR2</text>
<text x="32.1" y="52.2">LCD_D5</text>
<text x="32.1" y="49.9">LCD_D7</text>
<text x="57.5" y="52.2">LCD_D4</text>
<text x="57.5" y="49.9">LCD_D6</text>
<text x="84.3" y="52.2">LCD_EN</text>
<text x="84.3" y="49.9">LCD_D1</text>
<text x="111.5" y="49.9">LCD_D0</text>
<text x="111.5" y="52.2">LCD_R/W</text>
<text x="264.5" y="50">SW1</text>
<text x="32.1" y="54.5">VCC5V</text>
<text x="32.1" y="59.1">LCD_D1</text>
<text x="32.1" y="56.9">LCD_D3</text>
<text x="57.5" y="54.5">GND</text>
<text x="57.5" y="59.1">LCD_D0</text>
<text x="57.5" y="56.9">LCD_D2</text>
<text x="84.3" y="54.5">LCD_RS</text>
<text x="111.5" y="54.5">LCD_V0</text>
<text x="180.3" y="54.5">LEDR3</text>
<text x="32.1" y="63.8">LCD_RS</text>
<text x="32.1" y="61.5">LCD_EN</text>
<text x="57.5" y="61.5">LCD_R/W</text>
<text x="57.5" y="63.8">A/D TEST</text>
<text x="89.7" y="61.4">VCC5V Header 8X2</text>
<text x="109.3" y="63.8">GND</text>
<text x="180.3" y="61.5">LEDR4</text>
<text x="264.5" y="60.7">SW2</text>
<text x="32.1" y="68.4">LEDG1</text>
<text x="32.1" y="66.1">LEDG3</text>
<text x="32.1" y="70.7">LEDR3</text>
<text x="57.5" y="68.4">LEDG2</text>
<text x="57.5" y="66.1">LEDG4</text>
<text x="57.5" y="70.7">LEDR4</text>
<text x="125" y="70.7">GND</text>
<text x="180.3" y="67.9">LEDG1</text>
<text x="264.5" y="71.6">SW3</text>
<text x="32.1" y="75.3">VCC3.3V</text>
<text x="32.1" y="73">LEDR1</text>
<text x="32.1" y="77.7">KEY3</text>
<text x="57.5" y="77.7">KEY4</text>
<text x="57.5" y="75.3">GND</text>
<text x="57.5" y="73">LEDR2</text>
<text x="180.3" y="74.6">LEDG2</text>
<text x="32.1" y="82.3">SW3</text>
<text x="32.1" y="80">KEY1</text>
<text x="57.5" y="82.3">SW4</text>
<text x="57.5" y="80">KEY2</text>
<text x="83.2" y="79.9" transform="rotate(-90 83.2 79.9)">GND</text>
<text x="85.5" y="79.9" transform="rotate(-90 85.5 79.9)">VCC5V</text>
<text x="87.8" y="79.9" transform="rotate(-90 87.8 79.9)">LCD_V0</text>
<text x="90.1" y="79.9" transform="rotate(-90 90.1 79.9)">LCD_RS</text>
<text x="92.5" y="79.9" transform="rotate(-90 92.5 79.9)">LCD_R/W</text>
<text x="94.8" y="79.9" transform="rotate(-90 94.8 79.9)">LCD_EN</text>
<text x="97.1" y="79.9" transform="rotate(-90 97.1 79.9)">LCD_D0</text>
<text x="99.4" y="79.9" transform="rotate(-90 99.4 79.9)">LCD_D1</text>
<text x="101.7" y="79.9" transform="rotate(-90 101.7 79.9)">LCD_D2</text>
<text x="104" y="79.9" transform="rotate(-90 104 79.9)">LCD_D3</text>
<text x="106.3" y="79.9" transform="rotate(-90 106.3 79.9)">LCD_D4</text>
<text x="108.7" y="79.9" transform="rotate(-90 108.7 79.9)">LCD_D5</text>
<text x="111" y="79.9" transform="rotate(-90 111 79.9)">LCD_D6</text>
<text x="113.3" y="79.9" transform="rotate(-90 113.3 79.9)">LCD_D7</text>
<text x="115.6" y="79.9" transform="rotate(-90 115.6 79.9)">LCD_A</text>
<text x="117.9" y="79.9" transform="rotate(-90 117.9 79.9)">LCD_K</text>
<text x="180.3" y="81.6">LEDG3</text>
<text x="264.5" y="82.5">SW4</text>
<text x="32.1" y="84.6">SW1</text>
<text x="32.1" y="86.9">EXTP2</text>
<text x="57.5" y="84.6">SW2</text>
<text x="57.5" y="86.9">EXTP3</text>
<text x="180.3" y="88.5">LEDG4</text>
<text x="144" y="95.5">GND</text>
<text x="257.7" y="91.9">GND</text>
<text x="82.9" y="108.3" transform="rotate(-90 82.9 108.3)">LCD_D7</text>
<text x="85.3" y="108.3" transform="rotate(-90 85.3 108.3)">LCD_D6</text>
<text x="87.6" y="108.3" transform="rotate(-90 87.6 108.3)">LCD_D5</text>
<text x="89.9" y="108.3" transform="rotate(-90 89.9 108.3)">LCD_D4</text>
<text x="92.2" y="108.3" transform="rotate(-90 92.2 108.3)">LCD_D3</text>
<text x="94.5" y="108.3" transform="rotate(-90 94.5 108.3)">LCD_D2</text>
<text x="96.8" y="108.3" transform="rotate(-90 96.8 108.3)">LCD_D1</text>
<text x="99.1" y="108.3" transform="rotate(-90 99.1 108.3)">LCD_D0</text>
<text x="101.5" y="108.3" transform="rotate(-90 101.5 108.3)">LCD_EN</text>
<text x="103.8" y="108.3" transform="rotate(-90 103.8 108.3)">LCD_R/W</text>
<text x="106.1" y="108.3" transform="rotate(-90 106.1 108.3)">LCD_RS</text>
<text x="108.4" y="108.3" transform="rotate(-90 108.4 108.3)">LCD_V0</text>
<text x="110.7" y="108.3" transform="rotate(-90 110.7 108.3)">VCC5V</text>
<text x="113" y="108.3" transform="rotate(-90 113 108.3)">GND</text>
<text x="115.4" y="108.3" transform="rotate(-90 115.4 108.3)">LCD_K</text>
<text x="117.7" y="108.3" transform="rotate(-90 117.7 108.3)">LCD_A</text>
<text x="151.5" y="110.7">GND</text>
<text x="151.5" y="113">RF_CE</text>
<text x="180.9" y="110.7">VCC3.3V</text>
<text x="180.9" y="113">RF_CSN</text>
<text x="51.1" y="119.3">LCD_A</text>
<text x="151.3" y="115.4">RF_SCK</text>
<text x="151.5" y="117.6">RF_MISO</text>
<text x="180.9" y="115.4">RF_MOSI</text>
<text x="180.9" y="117.6">RF_IRQ</text>
<text x="51.5" y="126">LCD_K</text>
<text x="224.4" y="125.1">VCC3.3V</text>
<text x="42.2" y="132.9">GND</text>
<text x="91.2" y="137.9">VCC3.3V</text>
<text x="119" y="138">VCC3.3V</text>
<text x="146.8" y="138.1">VCC3.3V</text>
<text x="174.4" y="138.1">VCC3.3V</text>
<text x="217.3" y="138.9">A/D TEST</text>
<text x="261.3" y="140.3">EXTP2</text>
<text x="261.3" y="149.8">EXTP3</text>
<text x="226.2" y="155.1">GND</text>
<text x="98.9" y="156.4">KEY1</text>
<text x="126.6" y="156.6">KEY2</text>
<text x="154.4" y="156.6">KEY3</text>
<text x="182.1" y="156.6">KEY4</text>
<text x="99.8" y="173.6">GND</text>
<text x="127.5" y="173.7">GND</text>
<text x="155.4" y="173.7">GND</text>
<text x="183" y="173.8">GND</text>
</g>
<g font-size="2.1">
<text x="99.3" y="41.8">16</text>
<text x="103.2" y="41.8">15</text>
<text x="45.3" y="44.2">1</text>
<text x="45.3" y="46.4">3</text>
<text x="50.3" y="44.2">2</text>
<text x="50.3" y="46.4">4</text>
<text x="99.3" y="46.4">12</text>
<text x="99.3" y="44.2">14</text>
<text x="103.2" y="46.4">11</text>
<text x="103.2" y="44.2">13</text>
<text x="45.3" y="48.8">5</text>
<text x="45.3" y="51.1">7</text>
<text x="45.3" y="53.3">9</text>
<text x="49.3" y="53.3">10</text>
<text x="50.3" y="48.8">6</text>
<text x="50.3" y="51.1">8</text>
<text x="99.3" y="53.3">6</text>
<text x="99.3" y="51.1">8</text>
<text x="99.3" y="48.8">10</text>
<text x="104.3" y="53.3">5</text>
<text x="104.3" y="51.1">7</text>
<text x="104.3" y="48.8">9</text>
<text x="45.3" y="55.7">11</text>
<text x="45.3" y="58">13</text>
<text x="49.3" y="55.7">12</text>
<text x="49.3" y="58">14</text>
<text x="99.3" y="58">2</text>
<text x="99.3" y="55.7">4</text>
<text x="104.3" y="58">1</text>
<text x="104.3" y="55.7">3</text>
<text x="45.3" y="60.3">15</text>
<text x="45.3" y="62.6">17</text>
<text x="45.3" y="64.9">19</text>
<text x="49.3" y="60.3">16</text>
<text x="49.3" y="62.6">18</text>
<text x="49.3" y="64.9">20</text>
<text x="220" y="60.3">1</text>
<text x="220" y="62.6">2</text>
<text x="220" y="64.9">3</text>
<text x="233.9" y="60.3">8</text>
<text x="233.9" y="62.6">7</text>
<text x="233.9" y="64.9">6</text>
<text x="45.3" y="67.2">21</text>
<text x="45.3" y="69.6">23</text>
<text x="45.3" y="71.9">25</text>
<text x="49.3" y="67.2">22</text>
<text x="49.3" y="69.6">24</text>
<text x="49.3" y="71.9">26</text>
<text x="220" y="67.2">4</text>
<text x="233.9" y="67.2">5</text>
<text x="45.3" y="74.2">27</text>
<text x="45.3" y="76.5">29</text>
<text x="49.3" y="74.2">28</text>
<text x="49.3" y="76.5">30</text>
<text x="45.3" y="78.8">31</text>
<text x="45.3" y="81.1">33</text>
<text x="45.3" y="83.4">35</text>
<text x="49.3" y="78.8">32</text>
<text x="49.3" y="81.1">34</text>
<text x="49.3" y="83.4">36</text>
<text x="45.3" y="85.8">37</text>
<text x="45.3" y="88.1">39</text>
<text x="49.3" y="85.8">38</text>
<text x="49.3" y="88.1">40</text>
<text x="84.4" y="87.2" transform="rotate(-90 84.4 87.2)">1</text>
<text x="86.7" y="87.2" transform="rotate(-90 86.7 87.2)">2</text>
<text x="89" y="87.2" transform="rotate(-90 89 87.2)">3</text>
<text x="91.3" y="87.2" transform="rotate(-90 91.3 87.2)">4</text>
<text x="93.6" y="87.2" transform="rotate(-90 93.6 87.2)">5</text>
<text x="95.9" y="87.2" transform="rotate(-90 95.9 87.2)">6</text>
<text x="98.3" y="87.2" transform="rotate(-90 98.3 87.2)">7</text>
<text x="100.5" y="87.2" transform="rotate(-90 100.5 87.2)">8</text>
<text x="102.9" y="87.2" transform="rotate(-90 102.9 87.2)">9</text>
<text x="105.2" y="88.2" transform="rotate(-90 105.2 88.2)">10</text>
<text x="107.5" y="88.2" transform="rotate(-90 107.5 88.2)">11</text>
<text x="109.8" y="88.2" transform="rotate(-90 109.8 88.2)">12</text>
<text x="112.1" y="88.2" transform="rotate(-90 112.1 88.2)">13</text>
<text x="114.5" y="88.2" transform="rotate(-90 114.5 88.2)">14</text>
<text x="116.8" y="88.2" transform="rotate(-90 116.8 88.2)">15</text>
<text x="119.1" y="88.2" transform="rotate(-90 119.1 88.2)">16</text>
<text x="165.9" y="111.8">1</text>
<text x="170.9" y="111.8">2</text>
<text x="84.1" y="115.6" transform="rotate(-90 84.1 115.6)">1</text>
<text x="86.4" y="115.6" transform="rotate(-90 86.4 115.6)">2</text>
<text x="88.7" y="115.6" transform="rotate(-90 88.7 115.6)">3</text>
<text x="91.1" y="115.6" transform="rotate(-90 91.1 115.6)">4</text>
<text x="93.4" y="115.6" transform="rotate(-90 93.4 115.6)">5</text>
<text x="95.7" y="115.6" transform="rotate(-90 95.7 115.6)">6</text>
<text x="98" y="115.6" transform="rotate(-90 98 115.6)">7</text>
<text x="100.3" y="115.6" transform="rotate(-90 100.3 115.6)">8</text>
<text x="102.6" y="115.6" transform="rotate(-90 102.6 115.6)">9</text>
<text x="104.9" y="116.7" transform="rotate(-90 104.9 116.7)">10</text>
<text x="107.3" y="116.7" transform="rotate(-90 107.3 116.7)">11</text>
<text x="109.6" y="116.7" transform="rotate(-90 109.6 116.7)">12</text>
<text x="111.9" y="116.7" transform="rotate(-90 111.9 116.7)">13</text>
<text x="114.2" y="116.7" transform="rotate(-90 114.2 116.7)">14</text>
<text x="116.5" y="116.7" transform="rotate(-90 116.5 116.7)">15</text>
<text x="118.8" y="116.7" transform="rotate(-90 118.8 116.7)">16</text>
<text x="165.9" y="114.2">3</text>
<text x="165.9" y="116.5">5</text>
<text x="165.9" y="118.8">7</text>
<text x="170.9" y="114.2">4</text>
<text x="170.9" y="116.5">6</text>
<text x="170.9" y="118.8">8</text>
<text x="250.3" y="141.5">TP</text>
<text x="256.2" y="140.3">1</text>
<text x="256.2" y="149.8">1</text>
<text x="250.3" y="151">TP</text>
<text x="79.1" y="156.5">4</text>
<text x="79.2" y="159.7">1</text>
<text x="90.4" y="156.4">3</text>
<text x="90.5" y="159.7">2</text>
<text x="106.8" y="156.6">4</text>
<text x="106.9" y="159.9">1</text>
<text x="118.1" y="156.6">3</text>
<text x="118.2" y="159.9">2</text>
<text x="134.7" y="156.7">4</text>
<text x="134.7" y="159.9">1</text>
<text x="146" y="156.6">3</text>
<text x="146.1" y="159.9">2</text>
<text x="162.3" y="156.7">4</text>
<text x="162.4" y="159.9">1</text>
<text x="173.6" y="156.6">3</text>
<text x="173.7" y="159.9">2</text>
<text x="197.1" y="171.5">Title</text>
<text x="197.1" y="178.5">Size</text>
<text x="208.7" y="178.5">Number</text>
<text x="255.1" y="178.5">Revision</text>
<text x="197.1" y="185.4">Date:</text>
<text x="198.3" y="181.9">A4</text>
<text x="207.6" y="185.4">2009/6/18</text>
<text x="243.5" y="185.4">Sheet</text>
<text x="250.1" y="185.4">of</text>
<text x="197.1" y="187.7">File:</text>
<text x="207.6" y="187.7">D:\aplan\..\ARMCM3_PERIPHERAL_B.SchDoc</text>
<text x="243.5" y="187.7">Drawn By:</text>
</g>
<g font-size="2.1" fill="#00f">
<text x="123.9" y="40.6">VCC5V</text>
<text x="47.8" y="100.8">VCC5V</text>
</g>
</svg>
